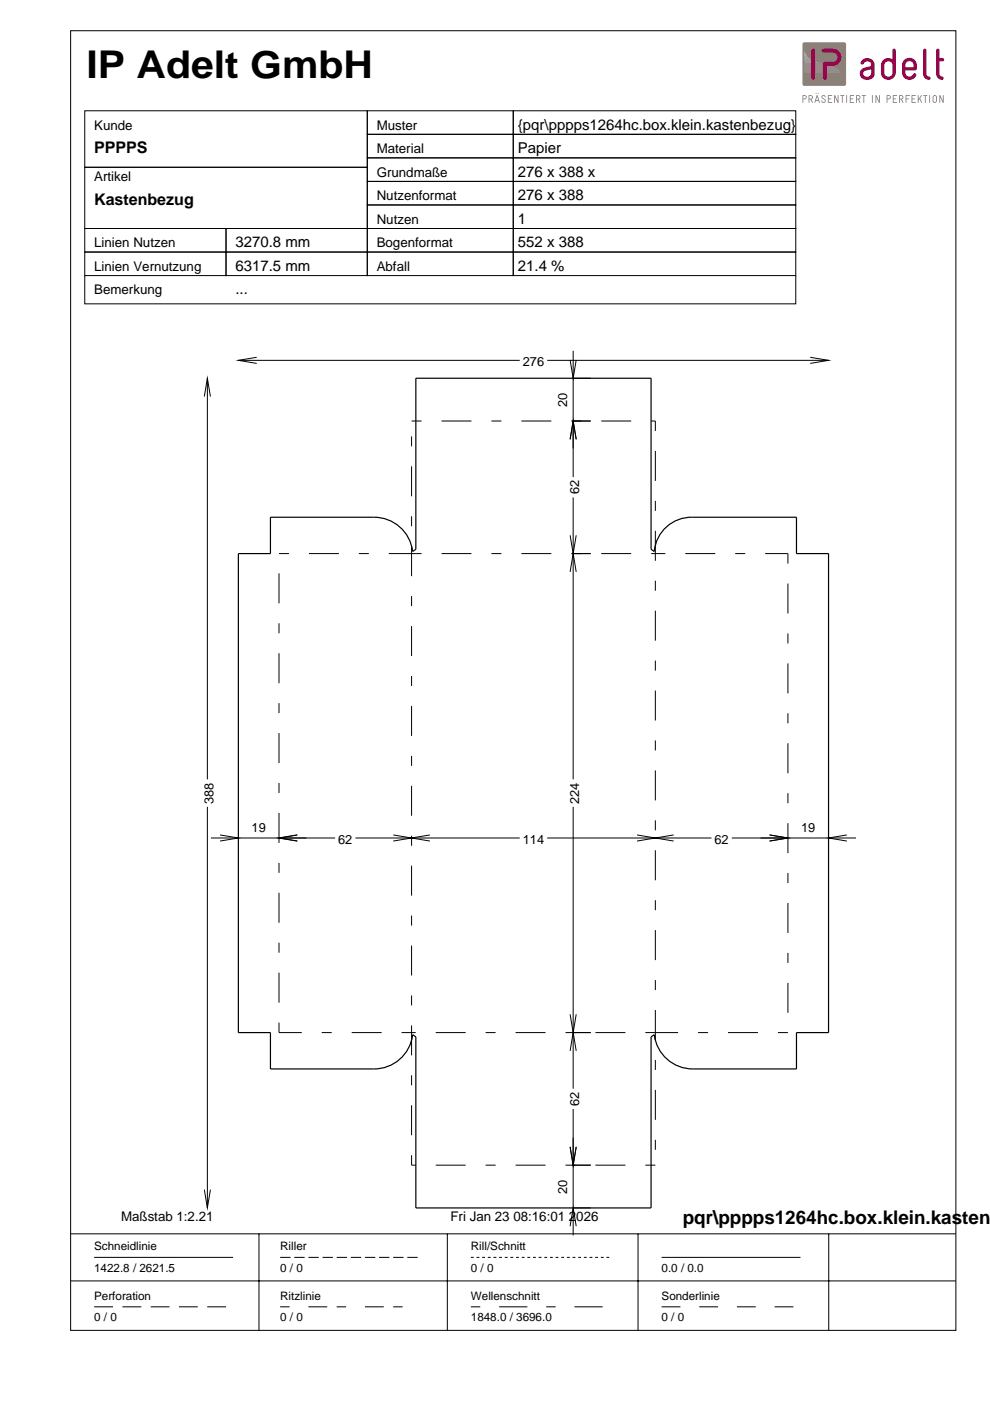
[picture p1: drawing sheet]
<svg xmlns="http://www.w3.org/2000/svg" width="210mm" height="297mm" viewBox="0 0 210 297" stroke-linecap="round" stroke-linejoin="round" font-family="sans-serif">
<g fill="none" stroke="#000" stroke-width=".21">
<path d="M15 6.5h187.7v275.6h-187.7zM18 23.5h59.9v12h-59.9zM18 35.5h59.9v12.9h-59.9zM77.9 23.5h30.9v5h-30.9zM77.9 28.5h30.9v5h-30.9zM77.9 33.5h30.9v5h-30.9zM77.9 38.5h30.9v5h-30.9zM108.8 23.5h59.9v5h-59.9zM108.8 28.5h59.9v5h-59.9zM108.8 33.5h59.9v5h-59.9zM108.8 38.5h59.9v5h-59.9zM18 48.4h29.9v5h-29.9z"/>
<path d="M18 53.4h29.9v5h-29.9zM18 58.4v6h150.7v-6M47.9 48.4h30v5h-30zM47.9 53.4h30v5h-30zM77.9 43.5h30.9v4.9h-30.9zM77.9 48.4h30.9v5h-30.9zM77.9 53.4h30.9v5h-30.9zM108.8 43.5h59.9v4.9h-59.9zM108.8 48.4h59.9v5h-59.9zM108.8 53.4h59.9v5h-59.9zM15 271.6h187.7M15 261.6h187.7"/>
<path d="M20 266.6h29.4M54.9 261.6v20.5M94.8 261.6v20.5M135.3 261.6v20.5M140.3 266.6h29.4M175.7 261.6v20.5"/>
</g>
<path d="M20 277.1h29.4" fill="none" stroke="#000" stroke-width=".21" stroke-dasharray="4 2" stroke-linecap="butt"/>
<path d="M59.4 277.1h29.5" fill="none" stroke="#000" stroke-width=".21" stroke-dasharray="2 4 4 2" stroke-linecap="butt"/>
<path d="M99.8 277.1h29.5" fill="none" stroke="#000" stroke-width=".21" stroke-dasharray="2 4 6 4" stroke-linecap="butt"/>
<path d="M140.3 277.1h29.4" fill="none" stroke="#000" stroke-width=".21" stroke-dasharray="4 4" stroke-linecap="butt"/>
<path d="M59.4 266.6h29.5" fill="none" stroke="#000" stroke-width=".21" stroke-dasharray="2.2 .8" stroke-linecap="butt"/>
<path d="M99.8 266.6h29.5" fill="none" stroke="#000" stroke-width=".21" stroke-dasharray=".6 .6" stroke-linecap="butt"/>
<g fill="#8c8076">
<path d="M170.3 9h8.7l.3 .2 .1 8.6-.2 .4h-8.6l-.4-.2-.1-8.6z" fill-rule="evenodd"/>
<path d="M170.7 9.4l7.9-.1 .4 .2v8l-.2 .3-7.9 .1-.3-.2-.1-8z" fill-rule="evenodd"/>
<path d="M170.5 17.6h8.5l-.4 .3h-7.7z" fill-rule="evenodd"/>
<path d="M170.5 17.1h8.5v.4l-8.5 .1z" fill-rule="evenodd"/>
</g>
<path d="M170.5 17.1h8.5M170.5 17h8.5" fill="none" stroke="#8c8076" stroke-width=".21"/>
<path d="M170.5 16.9h8.5M170.5 16.8h8.5" fill="none" stroke="#8d8177" stroke-width=".21"/>
<path d="M170.5 16.8h8.5" fill="none" stroke="#8f8278" stroke-width=".21"/>
<path d="M170.5 16.7h8.5" fill="none" stroke="#908379" stroke-width=".21"/>
<path d="M170.5 16.5l8.5 .1z" fill-rule="evenodd" fill="#908379"/>
<path d="M170.5 16.4l8.5 .1z" fill-rule="evenodd" fill="#91847b"/>
<g fill="#92867c">
<path d="M170.5 16.4h8.5z" fill-rule="evenodd"/>
<path d="M170.5 16.3l8.4 .1z" fill-rule="evenodd"/>
</g>
<path d="M170.5 16.2l8.4 .1z" fill-rule="evenodd" fill="#93877d"/>
<g fill="#94887e">
<path d="M170.5 16.1l8.4 .1z" fill-rule="evenodd"/>
<path d="M170.5 16l8.3 .1z" fill-rule="evenodd"/>
</g>
<path d="M170.5 15.9l8.3 .1z" fill-rule="evenodd" fill="#96897f"/>
<g fill="#978a81">
<path d="M170.5 15.8l8.2 .1z" fill-rule="evenodd"/>
<path d="M170.5 15.7l8.2 .1z" fill-rule="evenodd"/>
</g>
<path d="M170.5 15.6l8.1 .1z" fill-rule="evenodd" fill="#988b82"/>
<g fill="#998d83">
<path d="M170.5 15.6h8z" fill-rule="evenodd"/>
<path d="M170.5 15.5l8 .1z" fill-rule="evenodd"/>
</g>
<path d="M170.5 15.4l7.9 .1z" fill-rule="evenodd" fill="#9a8e84"/>
<g fill="#9b8f86">
<path d="M170.5 15.3l7.8 .1z" fill-rule="evenodd"/>
<path d="M170.5 15.2l7.8 .1z" fill-rule="evenodd"/>
</g>
<path d="M170.5 15.1l7.7 .1z" fill-rule="evenodd" fill="#9c9087"/>
<g fill="#9e9188">
<path d="M170.5 15l7.6 .1z" fill-rule="evenodd"/>
<path d="M170.5 14.9l7.5 .1z" fill-rule="evenodd"/>
</g>
<path d="M170.5 14.8l7.4 .1z" fill-rule="evenodd" fill="#9f9389"/>
<g fill="#a0948b">
<path d="M170.5 14.8h7.3z" fill-rule="evenodd"/>
<path d="M170.5 14.7l7.2 .1z" fill-rule="evenodd"/>
</g>
<path d="M170.5 14.6l7.1 .1z" fill-rule="evenodd" fill="#a1958c"/>
<g fill="#a2968d">
<path d="M170.5 14.5l7 .1z" fill-rule="evenodd"/>
<path d="M170.5 14.4l6.8 .1z" fill-rule="evenodd"/>
</g>
<g fill="#a3988e">
<path d="M170.5 14.3l6.7 .1z" fill-rule="evenodd"/>
<path d="M170.5 14.2l6.5 .1z" fill-rule="evenodd"/>
</g>
<path d="M170.5 14.1l6.3 .1z" fill-rule="evenodd" fill="#a49990"/>
<g fill="#a69a91">
<path d="M170.5 14l6.2 .1z" fill-rule="evenodd"/>
<path d="M170.5 14h6z" fill-rule="evenodd"/>
</g>
<path d="M170.5 13.9l5.7 .1z" fill-rule="evenodd" fill="#a79b92"/>
<g fill="#a89c93">
<path d="M170.5 13.8l5.5 .1z" fill-rule="evenodd"/>
<path d="M170.5 13.7l5.2 .1z" fill-rule="evenodd"/>
</g>
<path d="M170.5 13.6l4.9 .1z" fill-rule="evenodd" fill="#a99e95"/>
<g fill="#aa9f96">
<path d="M170.5 13.5l4.6 .1z" fill-rule="evenodd"/>
<path d="M170.5 13.4l4.3 .1z" fill-rule="evenodd"/>
</g>
<path d="M170.5 13.3l4 .1z" fill-rule="evenodd" fill="#aba097"/>
<g fill="#ada199">
<path d="M170.5 13.2l3.6 .1z" fill-rule="evenodd"/>
<path d="M170.5 13.2h3.3z" fill-rule="evenodd"/>
</g>
<path d="M170.5 13.1l3 .1z" fill-rule="evenodd" fill="#aea39a"/>
<g fill="#afa49b">
<path d="M170.5 13l2.7 .1z" fill-rule="evenodd"/>
<path d="M170.5 12.9l2.4 .1z" fill-rule="evenodd"/>
</g>
<path d="M170.5 12.8l2.2 .1z" fill-rule="evenodd" fill="#b0a59d"/>
<g fill="#b1a69e">
<path d="M170.5 12.7l2 .1z" fill-rule="evenodd"/>
<path d="M170.5 12.6l1.8 .1z" fill-rule="evenodd"/>
</g>
<path d="M170.5 12.5l1.6 .1z" fill-rule="evenodd" fill="#b2a89f"/>
<g fill="#b3a9a0">
<path d="M170.5 12.4l1.4 .1z" fill-rule="evenodd"/>
<path d="M170.5 12.4h1.3z" fill-rule="evenodd"/>
</g>
<path d="M170.5 12.3l1.2 .1z" fill-rule="evenodd" fill="#b5aaa2"/>
<g fill="#b6aba3">
<path d="M170.5 12.2l1 .1z" fill-rule="evenodd"/>
<path d="M170.5 12.1l.9 .1z" fill-rule="evenodd"/>
</g>
<path d="M170.5 12l.8 .1z" fill-rule="evenodd" fill="#b7ada4"/>
<g fill="#b8aea6">
<path d="M170.5 11.9l.7 .1z" fill-rule="evenodd"/>
<path d="M170.5 11.8l.7 .1z" fill-rule="evenodd"/>
</g>
<g fill="#b9afa7">
<path d="M170.5 11.7l.6 .1z" fill-rule="evenodd"/>
<path d="M170.5 11.6l.5 .1z" fill-rule="evenodd"/>
<path d="M170.5 10.6l.5 1.1h-.5z" fill-rule="evenodd"/>
</g>
<g fill="#fff">
<path d="M174.4 10.4l.2-.1a3.5 3.5 0 0 1 3.2 .6 1.81 1.81 0 0 1 .4 1.9 1.81 1.81 0 0 1-1.6 1.1h-1.3v2.6a.4 .4 0 0 1-.4 .4 .4 .4 0 0 1-.4-.4v-3.2l.4-.2h1.7a1 1 0 0 0 1-1 1 1 0 0 0-1-1h-2a.4 .4 0 0 1-.4-.3 .4 .4 0 0 1 .2-.4z" fill-rule="evenodd"/>
<path d="M172.1 10.5a.4 .4 0 0 1 .5-.2 .4 .4 0 0 1 .2 .4v5.8a.4 .4 0 0 1-.4 .4 .4 .4 0 0 1-.4-.4z" fill-rule="evenodd"/>
</g>
<g fill="#99004c">
<path d="M191.5 12.9a3.4 3.4 0 0 0 .4 3.7 1.43 1.43 0 0 0 2.3-.9l-.5-.1a.94 .94 0 0 1-1.2 .6 .94 .94 0 0 1-.5-1.3h2.2a1.67 1.67 0 0 0-.4-2.3 1.67 1.67 0 0 0-2.3 .3zM192.2 13.2a.92 .92 0 0 1 1.2-.1 .92 .92 0 0 1 .3 1.2h-1.7v-.8z" fill-rule="evenodd"/>
<path d="M195.8 10.5a.36 .36 0 0 1 .4-.2 .36 .36 0 0 1 .2 .4v5a.66 .66 0 0 0 .8 .6l.1 .1a.36 .36 0 0 1-.3 .5 1.24 1.24 0 0 1-1.3-1.2z" fill-rule="evenodd"/>
<path d="M198.5 10.5a.36 .36 0 0 1 .4-.2 .36 .36 0 0 1 .3 .4v1.6h.6a.36 .36 0 0 1 .4 .3 .36 .36 0 0 1-.4 .4h-.6v2.7a.7 .7 0 0 0 .7 .6l.2 .1a.36 .36 0 0 1-.4 .5 1.24 1.24 0 0 1-1.2-1.2z" fill-rule="evenodd"/>
<path d="M187.7 13.3l-.2 .5v1.7a.86 .86 0 0 0 .8 .8 .86 .86 0 0 0 .9-.8v-1.8a.87 .87 0 0 0-1.5-.4zM189.3 10.5a.36 .36 0 0 1 .4-.2 .36 .36 0 0 1 .2 .4v4.7a1.58 1.58 0 0 1-1.5 1.5 1.58 1.58 0 0 1-1.6-1.4v-1.7a1.51 1.51 0 0 1 .8-1.3 1.51 1.51 0 0 1 1.6 .1z" fill-rule="evenodd"/>
<path d="M183.1 15.2a.81 .81 0 0 0 .5 1.1 .81 .81 0 0 0 1.1-.5v-1.1zM182.7 12.8a1.58 1.58 0 0 1 1.7-.4 1.58 1.58 0 0 1 1 1.4v1.9a1.56 1.56 0 0 1-1.9 1.3 1.56 1.56 0 0 1-1.1-2 4.6 4.6 0 0 1 2.3-1 .88 .88 0 0 0-.7-1 .88 .88 0 0 0-1 .6 .35 .35 0 0 1-.4 0 .35 .35 0 0 1-.1-.4z" fill-rule="evenodd"/>
</g>
<g fill="#8c8076">
<path d="M170.2 20.2v1.6l.1-.7a.52 .52 0 0 0 .6-.1 .52 .52 0 0 0 .1-.6l-.4-.2zM170.3 20.4h.4l.1 .4-.5 .1z" fill-rule="evenodd"/>
<path d="M171.5 20.2v1.6l.1-.1v-.6h.3l.3 .7h.1l-.3-.7 .3-.3v-.4l-.4-.2zM171.6 20.3l.6 .2-.1 .4h-.5z" fill-rule="evenodd"/>
<path d="M173.2 20.2l-.5 1.5 .1 .1 .2-.4h.5l.2 .4 .1-.1-.4-1.5zM173.2 20.5l.3 .7h-.5z" fill-rule="evenodd"/>
<path d="M174.2 20.4l.6-.2 .2 .4a.39 .39 0 0 0-.7 0l.2 .2a.52 .52 0 0 1 .6 .4 .52 .52 0 0 1-.5 .6l-.4-.2v-.3a.32 .32 0 0 0 .4 .3 .32 .32 0 0 0 .3-.4l-.3-.2a.49 .49 0 0 1-.4-.6z" fill-rule="evenodd"/>
<path d="M175.6 20.2h.8v.1h-.7v.6l.6 .1-.6 .1v.5h.7v.2h-.8z" fill-rule="evenodd"/>
<path d="M176.9 20.2h.2l.5 1.2v-1.2h.2l-.1 1.6-.1-.1-.6-1.1v1.1l-.1 .1z" fill-rule="evenodd"/>
<path d="M178.2 20.2l.8 .1h-.3l-.1 1.5-.1-1.5h-.3z" fill-rule="evenodd"/>
<path d="M179.4 20.2h.2l-.1 1.6z" fill-rule="evenodd"/>
<path d="M180.2 20.2h.9l-.1 .1h-.6v.6l.5 .1-.5 .1v.5h.6l.1 .2h-.9z" fill-rule="evenodd"/>
<path d="M181.5 20.2v1.6l.2-.1v-.6h.2l.3 .7h.2l-.3-.7 .3-.3v-.4l-.4-.2zM181.7 20.3l.5 .2-.1 .4h-.4z" fill-rule="evenodd"/>
<path d="M182.7 20.2l.9 .1h-.4v1.5l-.1-1.5h-.4z" fill-rule="evenodd"/>
<path d="M184.9 20.2h.2l-.1 1.6z" fill-rule="evenodd"/>
<path d="M185.7 20.2h.1l.6 1.2v-1.2h.1v1.6l-.2-.1-.5-1.1v1.1l-.2 .1z" fill-rule="evenodd"/>
<path d="M188 20.2l.1 1.6 .1-.7a.52 .52 0 0 0 .5-.1 .52 .52 0 0 0 .1-.6l-.4-.2zM188.2 20.3l.4 .1 .1 .4-.5 .1z" fill-rule="evenodd"/>
<path d="M189.3 20.2h.9l-.1 .1h-.6v.6l.5 .1-.5 .1v.5h.6l.1 .2h-.9z" fill-rule="evenodd"/>
<path d="M190.6 20.2v1.6l.2-.1v-.6h.2l.4 .7h.1l-.3-.7 .3-.3v-.4l-.4-.2zM190.8 20.3l.5 .2-.1 .4h-.4z" fill-rule="evenodd"/>
<path d="M192 20.2l.9 .1h-.7v.6l.5 .1-.5 .1-.1 .7z" fill-rule="evenodd"/>
<path d="M193.3 20.2h.9l-.1 .1h-.7v.6l.6 .1-.6 .1v.5h.7l.1 .2h-.9z" fill-rule="evenodd"/>
<path d="M194.6 20.2h.2v.8l.7-.8-.4 .6 .4 1h-.2l-.3-.8-.2 .3-.1 .5h-.1z" fill-rule="evenodd"/>
<path d="M195.8 20.2l.8 .1h-.3l-.1 1.5-.1-1.5h-.3z" fill-rule="evenodd"/>
<path d="M197 20.2h.2l-.1 1.6z" fill-rule="evenodd"/>
<path d="M197.8 20.4v1.2l.4 .2h.2l.2-.4v-1l-.4-.2zM197.9 20.5l.3-.2 .2 .2 .1 .9-.2 .2-.4-.1z" fill-rule="evenodd"/>
<path d="M199.2 20.2h.2l.5 1.2v-1.2h.2v1.6l-.2-.1-.6-1.1v1.1l-.1 .1z" fill-rule="evenodd"/>
<circle cx="173.5" cy="19.8" r=".1"/>
<circle cx="173" cy="19.8" r=".1"/>
</g>
<g fill="#99004c">
<path d="M174.4 10.4a5.5 5.5 0 0 1 3.1 .1 1.85 1.85 0 0 1 .9 2.1 1.85 1.85 0 0 1-1.8 1.4h-1.3v2.5a.44 .44 0 0 1-.4 .4 .44 .44 0 0 1-.4-.4v-3.2l.4-.2h1.7a.96 .96 0 0 0 .9-1 .96 .96 0 0 0-.9-.9h-2a.44 .44 0 0 1-.4-.3 .44 .44 0 0 1 .2-.5z" fill-rule="evenodd"/>
<path d="M172.1 10.5a.45 .45 0 0 1 .5-.2 .45 .45 0 0 1 .3 .4v5.8a.44 .44 0 0 1-.5 .4 .44 .44 0 0 1-.4-.4z" fill-rule="evenodd"/>
</g>
<path d="M57.3 109.7h21.9a8.2 8.2 0 0 1 8.3 7.2l.7-.4v-36.3h49.8v36.3l.7 .4a7.9 7.9 0 0 1 8.2-7.2h22v7.7h6.8v101.5h-6.8v7.7h-21.9a8.2 8.2 0 0 1-8.3-7.2l-.7 .4v36.3h-49.8v-36.3l-.7-.4a8.2 8.2 0 0 1-8.3 7.2h-21.9v-7.7h-6.8v-101.5h6.8z" fill="none" stroke="#000" stroke-width=".25"/>
<path d="M87.3 89.3h51.6M138.9 89.3v157.7M59.2 117.4h28.1M87.3 117.4h51.6M138.9 117.4h28.2M167.1 117.4v101.5M59.2 218.9v-101.5M87.3 218.9h-28.1M138.9 218.9h-51.6M167.1 218.9h-28.2M87.3 247v-157.7M138.9 247h-51.6" fill="none" stroke="#000" stroke-width=".21" stroke-dasharray="2.1 4.2 6.3 4.2" stroke-linecap="butt"/>
<g fill="none" stroke="#000" stroke-width=".21">
<path d="M50.5 76.4h59.7M54.4 75.8l-3.9 .6 3.9 .6M116 76.4h59.7M120.9 76.3l.6 3.9 .7-3.9M121.5 74.4v26.8M171.8 75.8l3.9 .6-3.9 .6M43.3 84.1l.7-3.9 .6 3.9M44 80.2v85M120.9 93.1l.6-3.8 .7 3.8M121.5 89.3h3.7M121.5 80.2h3.7M120.9 113.5l.6 3.9 .7-3.9"/>
<path d="M121.5 105.5v59.7M121.5 117.4h3.7M120.9 121.3l.6-3.9 .7 3.9M44 171.1v85M44.7 177.7h26.4M46.7 177l3.8 .7-3.8 .6M63 177l-3.8 .7 3.8 .6M75.4 177.7h34.8M83.4 177l3.9 .7-3.9 .6M91.1 177l-3.8 .7 3.8 .6M116 177.7h34.8M121.5 171.1v59.7"/>
<path d="M135.1 177l3.8 .7-3.8 .6M142.8 177l-3.9 .7 3.9 .6M155.2 177.7h26.3M163.2 177l3.9 .7-3.9 .6M179.6 177l-3.9 .7 3.9 .6M120.9 215l.6 3.9 .7-3.9M121.5 218.9h3.7M120.9 222.8l.6-3.9 .7 3.9M121.5 235.1v26.8M43.3 252.2l.7 3.9 .6-3.9M120.9 260l.6-3.9 .7 3.9M120.9 243.2l.6 3.8 .7-3.8"/>
<path d="M121.5 256.1h3.7M121.5 247h3.7"/>
</g>
<text font-size="8.1" x="18.3" y="16.6">IP Adelt GmbH</text>
<text font-size="4" x="144.8" y="259.6">pqr\pppps1264hc.box.klein.kastenb</text>
<g font-size="3.4">
<text x="20" y="32.5">PPPPS</text>
<text x="20" y="43.5">Kastenbezug</text>
</g>
<g font-size="3.2">
<text x="109.8" y="27.5">{pqr\pppps1264hc.box.klein.kastenbezug}</text>
<text x="109.8" y="32.5">Papier</text>
<text x="109.8" y="37.5">276 x 388 x</text>
<text x="109.8" y="42.5">276 x 388</text>
<text x="109.8" y="47.4">1</text>
<text x="49.9" y="52.4">3270.8 mm</text>
<text x="109.8" y="52.4">552 x 388</text>
<text x="49.9" y="57.4">6317.5 mm</text>
<text x="109.8" y="57.4">21.4 %</text>
<text x="49.9" y="62.4">...</text>
</g>
<g font-size="2.8">
<text x="20" y="27.5">Kunde</text>
<text x="79.9" y="27.5">Muster</text>
<text x="79.9" y="32.5">Material</text>
<text x="20" y="38.5">Artikel</text>
<text x="79.9" y="37.5">Grundmaße</text>
<text x="79.9" y="42.5">Nutzenformat</text>
<text x="79.9" y="47.4">Nutzen</text>
<text x="20" y="52.4">Linien Nutzen</text>
<text x="79.9" y="52.4">Bogenformat</text>
<text x="20" y="57.4">Linien Vernutzung</text>
<text x="79.9" y="57.4">Abfall</text>
<text x="20" y="62.4">Bemerkung</text>
<text x="25.7" y="258.9">Maßstab 1:2.21</text>
<text x="95.5" y="258.9">Fri Jan 23 08:16:01 2026</text>
</g>
<g font-size="2.7">
<text x="110.8" y="77.7">276</text>
<text x="120.2" y="86.2" transform="rotate(-90 120.2 86.2)">20</text>
<text x="122.8" y="104.8" transform="rotate(-90 122.8 104.8)">62</text>
<text x="45.3" y="170.4" transform="rotate(-90 45.3 170.4)">388</text>
<text x="122.8" y="170.4" transform="rotate(-90 122.8 170.4)">224</text>
<text x="53.3" y="176.4">19</text>
<text x="71.7" y="179">62</text>
<text x="110.8" y="179">114</text>
<text x="151.5" y="179">62</text>
<text x="169.9" y="176.4">19</text>
<text x="122.8" y="234.5" transform="rotate(-90 122.8 234.5)">62</text>
<text x="120.2" y="253.1" transform="rotate(-90 120.2 253.1)">20</text>
</g>
<g font-size="2.5">
<text x="20" y="265.1">Schneidlinie</text>
<text x="20" y="269.6">1422.8 / 2621.5</text>
<text x="59.4" y="265.1">Riller</text>
<text x="59.4" y="269.6">0 / 0</text>
<text x="99.8" y="265.1">Rill/Schnitt</text>
<text x="99.8" y="269.6">0 / 0</text>
<text x="140.3" y="269.6">0.0 / 0.0</text>
<text x="20" y="275.6">Perforation</text>
<text x="59.4" y="275.6">Ritzlinie</text>
<text x="99.8" y="275.6">Wellenschnitt</text>
<text x="140.3" y="275.6">Sonderlinie</text>
<text x="20" y="280.1">0 / 0</text>
<text x="59.4" y="280.1">0 / 0</text>
<text x="99.8" y="280.1">1848.0 / 3696.0</text>
<text x="140.3" y="280.1">0 / 0</text>
</g>
</svg>
